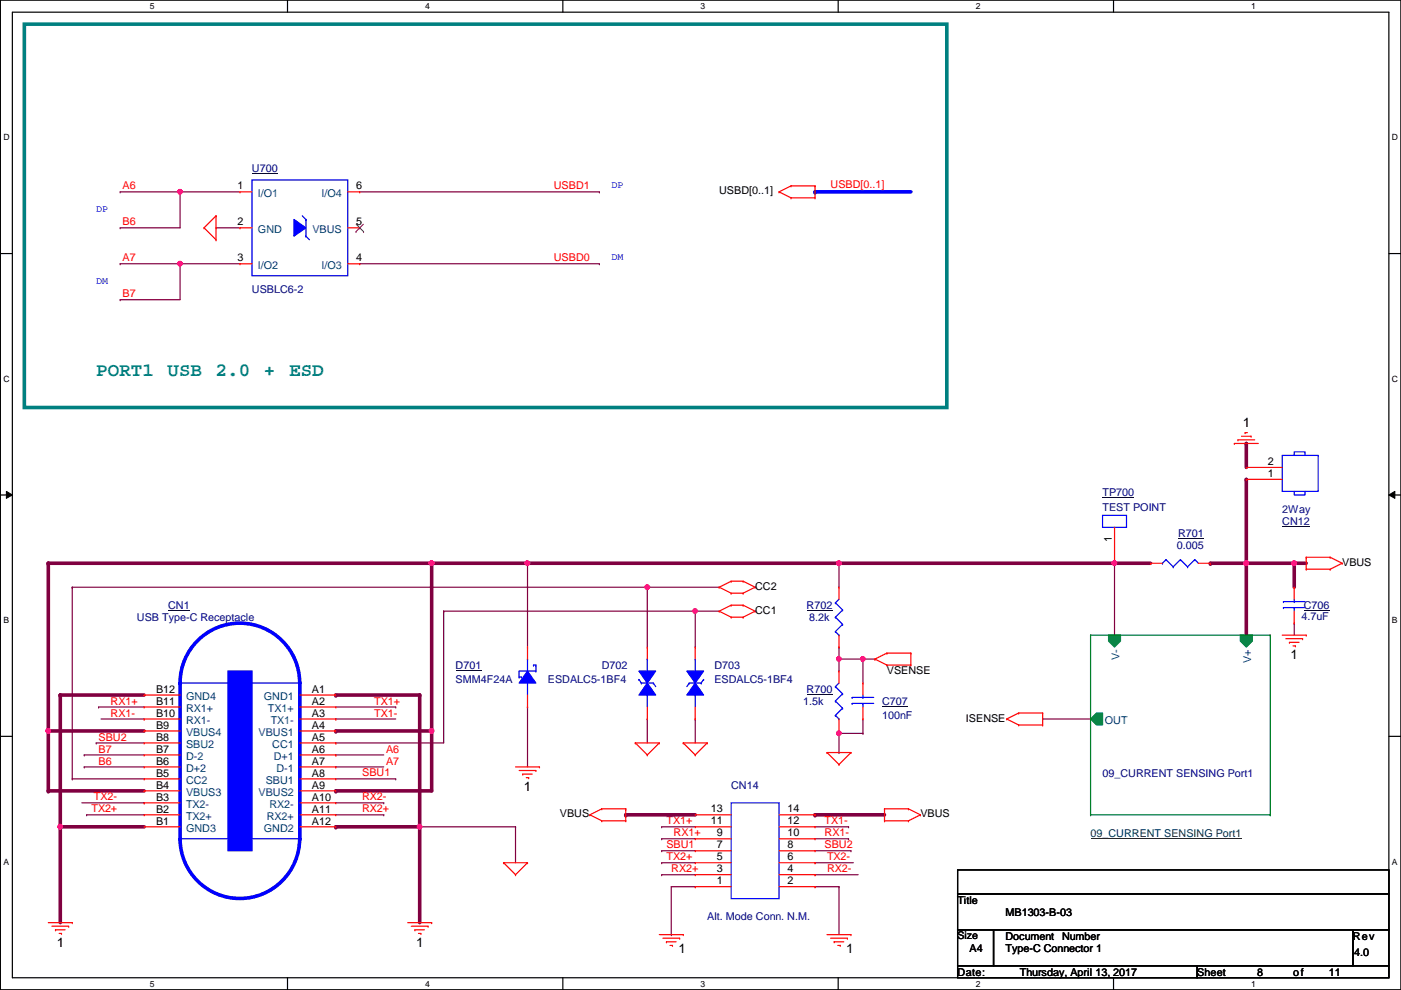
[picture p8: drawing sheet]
<svg xmlns="http://www.w3.org/2000/svg" width="297mm" height="210mm" viewBox="0 0 297 210" stroke-linecap="round" stroke-linejoin="round" font-family="sans-serif">
<path d="M.1 0h296.9v209.8h-296.9zM2.6 2.6h291.9v204.7h-291.9z" fill="none" stroke="#000" stroke-width=".25"/>
<g fill="#fff">
<path d="M31.8 .3h1v2h-1z"/>
<path d="M31.8 207.6h1v1.9h-1z"/>
</g>
<path d="M61 0v2.6M61 207.3v2.5" fill="none" stroke="#000" stroke-width=".25"/>
<g fill="#fff">
<path d="M90.1 .3h1v2h-1z"/>
<path d="M90.1 207.6h1v1.9h-1z"/>
</g>
<path d="M119.3 0v2.6M119.3 207.3v2.5" fill="none" stroke="#000" stroke-width=".25"/>
<g fill="#fff">
<path d="M148.5 .3h1v2h-1z"/>
<path d="M148.5 207.6h1v1.9h-1z"/>
</g>
<path d="M177.7 0v2.6M177.7 207.3v2.5" fill="none" stroke="#000" stroke-width=".25"/>
<g fill="#fff">
<path d="M206.9 .3h1v2h-1z"/>
<path d="M206.9 207.6h1v1.9h-1z"/>
</g>
<path d="M236.1 0v2.6M236.1 207.3v2.5" fill="none" stroke="#000" stroke-width=".25"/>
<g fill="#fff">
<path d="M265.3 .3h.9v2h-.9z"/>
<path d="M265.3 207.6h.9v1.9h-.9z"/>
<path d="M.7 28.2h1.3v1.9h-1.3z"/>
<path d="M295.1 28.2h1.3v1.9h-1.3z"/>
<path d="M.7 79.3h1.3v2h-1.3z"/>
<path d="M295.1 79.3h1.3v2h-1.3z"/>
</g>
<path d="M.1 53.8h2.5M294.5 53.8h2.5" fill="none" stroke="#000" stroke-width=".25"/>
<g fill="#fff">
<path d="M.7 130.5h1.2v2h-1.2z"/>
<path d="M295.1 130.5h1.2v2h-1.2z"/>
</g>
<path d="M.1 104.9h2.5M294.5 104.9h2.5" fill="none" stroke="#000" stroke-width=".25"/>
<path d="M1.4 104.2l1.2 .7-1.2 .8zM294.5 104.9l1.2-.7v1.5z" fill="#000"/>
<path d="M1.4 104.2l1.2 .7-1.2 .8zM294.5 104.9l1.2-.7v1.5z" fill="none" stroke="#000" stroke-width=".21"/>
<g fill="#fff">
<path d="M.7 181.7h1.2v2h-1.2z"/>
<path d="M295.1 181.7h1.2v2h-1.2z"/>
</g>
<path d="M.1 156.1h2.5M294.5 156.1h2.5" fill="none" stroke="#000" stroke-width=".25"/>
<path d="M5.2 5.1h195.5v81.3h-195.5z" fill="none" stroke="#008080" stroke-width=".76"/>
<path d="M147.4 129.6h.1M147.4 129.6h5.1" fill="none" stroke="#800040" stroke-width=".25"/>
<circle cx="147.4" cy="129.6" r=".49" fill="#f0f"/>
<circle cx="147.4" cy="129.6" r=".49" fill="none" stroke="#f0f" stroke-width=".25"/>
<path d="M94.1 129.6h.1M94.1 129.6h53.3M137.2 124.5h.1M137.2 124.5v12.7M137.2 124.5h15.3M147.4 129.6h.1M147.4 129.6v7.6" fill="none" stroke="#800040" stroke-width=".25"/>
<circle cx="137.2" cy="124.5" r=".49" fill="#f0f"/>
<circle cx="137.2" cy="124.5" r=".49" fill="none" stroke="#f0f" stroke-width=".25"/>
<path d="M111.8 119.4h.1M111.8 119.4v17.8M15.3 124.5h.1M15.3 124.5h121.9M147.4 152.4h.1M147.4 152.4v5.1" fill="none" stroke="#800040" stroke-width=".25"/>
<path d="M71.2 167.7h20.3" fill="none" stroke="#800040" stroke-width=".76"/>
<circle cx="71.2" cy="167.7" r=".38" fill="#800040"/>
<path d="M91.5 155v12.7" fill="none" stroke="#800040" stroke-width=".76"/>
<circle cx="91.5" cy="155" r=".38" fill="#800040"/>
<circle cx="91.5" cy="155" r=".49" fill="#f0f"/>
<circle cx="91.5" cy="155" r=".49" fill="none" stroke="#f0f" stroke-width=".25"/>
<path d="M71.2 155h20.3" fill="none" stroke="#800040" stroke-width=".76"/>
<circle cx="71.2" cy="155" r=".38" fill="#800040"/>
<path d="M10.2 167.7h20.4" fill="none" stroke="#800040" stroke-width=".76"/>
<circle cx="10.2" cy="167.7" r=".38" fill="#800040"/>
<path d="M10.2 155v12.7" fill="none" stroke="#800040" stroke-width=".76"/>
<circle cx="10.2" cy="155" r=".38" fill="#800040"/>
<circle cx="10.2" cy="155" r=".49" fill="#f0f"/>
<circle cx="10.2" cy="155" r=".49" fill="none" stroke="#f0f" stroke-width=".25"/>
<path d="M10.2 155h20.4" fill="none" stroke="#800040" stroke-width=".76"/>
<circle cx="10.2" cy="155" r=".38" fill="#800040"/>
<path d="M91.5 119.4h20.3" fill="none" stroke="#800040" stroke-width=".76"/>
<circle cx="91.5" cy="119.4" r=".38" fill="#800040"/>
<path d="M91.5 119.4v35.6" fill="none" stroke="#800040" stroke-width=".76"/>
<circle cx="91.5" cy="119.4" r=".38" fill="#800040"/>
<path d="M15.3 124.5h.1M15.3 124.5v40.6M94.1 129.6h.1M94.1 129.6v27.9" fill="none" stroke="#800040" stroke-width=".25"/>
<path d="M71.2 147.4h17.8" fill="none" stroke="#800040" stroke-width=".76"/>
<circle cx="71.2" cy="147.4" r=".38" fill="#800040"/>
<path d="M89 147.4v27.9" fill="none" stroke="#800040" stroke-width=".76"/>
<circle cx="89" cy="147.4" r=".38" fill="#800040"/>
<circle cx="89" cy="175.3" r=".49" fill="#f0f"/>
<circle cx="89" cy="175.3" r=".49" fill="none" stroke="#f0f" stroke-width=".25"/>
<path d="M71.2 175.3h17.8" fill="none" stroke="#800040" stroke-width=".76"/>
<circle cx="71.2" cy="175.3" r=".38" fill="#800040"/>
<path d="M12.8 147.4h17.8" fill="none" stroke="#800040" stroke-width=".76"/>
<circle cx="12.8" cy="147.4" r=".38" fill="#800040"/>
<path d="M12.8 147.4v27.9" fill="none" stroke="#800040" stroke-width=".76"/>
<circle cx="12.8" cy="147.4" r=".38" fill="#800040"/>
<circle cx="12.8" cy="175.3" r=".49" fill="#f0f"/>
<circle cx="12.8" cy="175.3" r=".49" fill="none" stroke="#f0f" stroke-width=".25"/>
<path d="M12.8 175.3h17.8" fill="none" stroke="#800040" stroke-width=".76"/>
<circle cx="12.8" cy="175.3" r=".38" fill="#800040"/>
<path d="M89 175.3v20.3" fill="none" stroke="#800040" stroke-width=".76"/>
<circle cx="89" cy="175.3" r=".38" fill="#800040"/>
<path d="M12.8 175.3v20.3" fill="none" stroke="#800040" stroke-width=".76"/>
<circle cx="12.8" cy="175.3" r=".38" fill="#800040"/>
<path d="M10.2 119.4h81.3" fill="none" stroke="#800040" stroke-width=".76"/>
<circle cx="10.2" cy="119.4" r=".38" fill="#800040"/>
<circle cx="91.5" cy="119.4" r=".49" fill="#f0f"/>
<circle cx="91.5" cy="119.4" r=".49" fill="none" stroke="#f0f" stroke-width=".25"/>
<path d="M10.2 119.4v35.6" fill="none" stroke="#800040" stroke-width=".76"/>
<circle cx="10.2" cy="119.4" r=".38" fill="#800040"/>
<path d="M256.6 119.4h7.6" fill="none" stroke="#800040" stroke-width=".76"/>
<circle cx="256.6" cy="119.4" r=".38" fill="#800040"/>
<path d="M177.9 119.4h58.4" fill="none" stroke="#800040" stroke-width=".76"/>
<circle cx="177.9" cy="119.4" r=".38" fill="#800040"/>
<circle cx="236.3" cy="119.4" r=".49" fill="#f0f"/>
<circle cx="236.3" cy="119.4" r=".49" fill="none" stroke="#f0f" stroke-width=".25"/>
<path d="M177.9 137.2h.1M177.9 137.2v2.5M177.9 155.5h.1M177.9 155v.5" fill="none" stroke="#800040" stroke-width=".25"/>
<circle cx="177.9" cy="155.5" r=".49" fill="#f0f"/>
<circle cx="177.9" cy="155.5" r=".49" fill="none" stroke="#f0f" stroke-width=".25"/>
<path d="M177.9 139.7h5.1M183 139.7h.1" fill="none" stroke="#800040" stroke-width=".25"/>
<circle cx="177.9" cy="139.7" r=".49" fill="#f0f"/>
<circle cx="177.9" cy="139.7" r=".49" fill="none" stroke="#f0f" stroke-width=".25"/>
<circle cx="182.9" cy="139.7" r=".49" fill="#f0f"/>
<circle cx="182.9" cy="139.7" r=".49" fill="none" stroke="#f0f" stroke-width=".25"/>
<path d="M177.9 139.7h.1M177.9 139.7v2.6" fill="none" stroke="#800040" stroke-width=".25"/>
<path d="M111.8 119.4h66.1" fill="none" stroke="#800040" stroke-width=".76"/>
<circle cx="111.8" cy="119.4" r=".38" fill="#800040"/>
<circle cx="177.9" cy="119.4" r=".49" fill="#f0f"/>
<circle cx="177.9" cy="119.4" r=".49" fill="none" stroke="#f0f" stroke-width=".25"/>
<circle cx="111.8" cy="119.4" r=".49" fill="#f0f"/>
<circle cx="111.8" cy="119.4" r=".49" fill="none" stroke="#f0f" stroke-width=".25"/>
<path d="M177.9 119.4h.1M177.9 119.4v5.1M236.3 119.4h.1M236.3 119.4v15.3M111.8 149.9h.1M111.8 149.9v12.7M221.1 152.4h.1M221.1 152.4h10.1" fill="none" stroke="#800040" stroke-width=".25"/>
<path d="M236.3 119.4h7.6" fill="none" stroke="#800040" stroke-width=".76"/>
<circle cx="236.3" cy="119.4" r=".38" fill="#800040"/>
<path d="M264.2 119.4v15.3" fill="none" stroke="#800040" stroke-width=".76"/>
<circle cx="264.2" cy="119.4" r=".38" fill="#800040"/>
<path d="M264.2 119.4h10.2" fill="none" stroke="#800040" stroke-width=".76"/>
<circle cx="264.2" cy="119.4" r=".38" fill="#800040"/>
<circle cx="274.4" cy="119.4" r=".49" fill="#f0f"/>
<circle cx="274.4" cy="119.4" r=".49" fill="none" stroke="#f0f" stroke-width=".25"/>
<path d="M71.2 157.5h.1M71.2 157.5h22.9M15.3 165.1h.1M15.3 165.1h15.3M89 175.3h.1M89 175.3h20.3M109.3 175.3h.1M109.3 175.3v7.6" fill="none" stroke="#800040" stroke-width=".25"/>
<path d="M264.2 94v5.1" fill="none" stroke="#800040" stroke-width=".76"/>
<circle cx="264.2" cy="94" r=".38" fill="#800040"/>
<path d="M264.2 101.6v17.8" fill="none" stroke="#800040" stroke-width=".76"/>
<circle cx="264.2" cy="101.6" r=".38" fill="#800040"/>
<circle cx="264.2" cy="119.4" r=".49" fill="#f0f"/>
<circle cx="264.2" cy="119.4" r=".49" fill="none" stroke="#f0f" stroke-width=".25"/>
<path d="M274.4 132.1h.1M274.4 132.1v2.6" fill="none" stroke="#800040" stroke-width=".25"/>
<path d="M274.4 119.4v5.1" fill="none" stroke="#800040" stroke-width=".76"/>
<circle cx="274.4" cy="119.4" r=".38" fill="#800040"/>
<path d="M274.4 119.4h2.5" fill="none" stroke="#800040" stroke-width=".76"/>
<circle cx="274.4" cy="119.4" r=".38" fill="#800040"/>
<path d="M25.5 48.3h.1M38.2 55.9h.1M38.2 40.7h.1M38.2 40.7v7.6h-12.7M38.2 55.9v7.6h-12.7M38.2 55.9h12.7M25.5 63.5h.1" fill="none" stroke="#800040" stroke-width=".25"/>
<circle cx="38.2" cy="55.9" r=".49" fill="#f0f"/>
<circle cx="38.2" cy="55.9" r=".49" fill="none" stroke="#f0f" stroke-width=".25"/>
<path d="M38.2 40.7h.1M38.2 40.7h12.7" fill="none" stroke="#800040" stroke-width=".25"/>
<circle cx="38.2" cy="40.7" r=".49" fill="#f0f"/>
<circle cx="38.2" cy="40.7" r=".49" fill="none" stroke="#f0f" stroke-width=".25"/>
<path d="M76.3 55.9h50.8M76.3 40.7h50.8M127.1 55.9h.1M127.1 40.7h.1" fill="none" stroke="#800040" stroke-width=".25"/>
<path d="M172.8 40.7h20.3" fill="none" stroke="#00f" stroke-width=".76"/>
<circle cx="172.8" cy="40.7" r=".38" fill="#00f"/>
<g fill="none" stroke="#800040" stroke-width=".25">
<path d="M25.5 55.9h.1M25.5 40.7h.1M25.5 55.9h12.7M25.5 40.7h12.7M45.8 48.3h.1M45.8 48.3h5.1M17.9 162.6h.1M17.9 160.1h.1M17.9 162.6h12.7M17.9 160.1h12.7M71.2 162.6h.1M71.2 160.1h.1"/>
<path d="M71.2 162.6h10.2M71.2 160.1h10.2M140.3 175.3h.1M140.3 177.8h.1M140.3 175.3h7.1M140.3 177.8h7.1M140.3 180.4h.1M140.3 182.9h.1M140.3 185.5h.1M140.3 180.4h7.1M140.3 182.9h7.1M140.3 185.5h7.1"/>
<path d="M142.3 198.2h.1M147.4 188h.1M147.4 188h-5.1v10.2M172.8 185.5h.1M172.8 182.9h.1M172.8 188h.1M172.8 188h5.1M172.8 182.9h8.1M172.8 185.5h9.1M177.9 188h.1M177.9 188v10.2"/>
</g>
<path d="M172.8 172.8h14.7" fill="none" stroke="#800040" stroke-width=".76"/>
<circle cx="172.8" cy="172.8" r=".38" fill="#800040"/>
<path d="M132.7 172.8h14.7" fill="none" stroke="#800040" stroke-width=".76"/>
<circle cx="132.7" cy="172.8" r=".38" fill="#800040"/>
<g fill="none" stroke="#800040" stroke-width=".25">
<path d="M183 139.7h.1M183 139.7v5.1M183 139.7h2.5M185.5 139.7h.1M20.4 157.5h.1M20.4 157.5h10.2M20.9 149.9h.1M20.9 149.9h9.7M21.4 152.4h9.2M30.6 152.4h.1M71.2 152.4h.1M71.2 149.9h12.7"/>
<path d="M71.2 152.4h12.7M83.9 149.9h.1M137.2 152.4h.1M137.2 152.4v5.1M177.9 155.5h.1M177.9 159.6h.1M177.9 155.5h5.1M177.9 155.5v4.1M183 155.5h.1M183 152.4v3.1M17.4 170.2h13.2M18.4 172.8h.1"/>
<path d="M18.4 172.8h12.2M30.6 170.2h.1M71.2 172.8h10.2M71.2 170.2h10.2M71.2 165.1h12.7M81.4 170.2h.1M81.4 172.8h.1M83.9 165.1h.1M172.8 177.8h7.1M172.8 175.3h7.1M179.9 177.8h.1M179.9 175.3h.1"/>
<path d="M172.8 180.4h7.6M180.4 180.4h.1"/>
</g>
<g fill="none" stroke="#f00" stroke-width=".25">
<path d="M167.7 39.4h.1M167.7 39.4l-2.5 1.3M167.7 39.4h5.1M172.8 39.4h.1M172.8 39.4v2.6M43.3 48.3h.1M43.3 48.3l2.5 2.5M45.8 45.8h.1M45.8 50.8h.1M45.8 45.8v5M45.8 45.8l-2.5 2.5M165.2 40.7h.1"/>
<path d="M165.2 40.7l2.5 1.3M167.7 42h.1M167.7 42h5.1M172.8 42h.1M261.7 94h.1M261.7 94h5.1M262.5 93.3h.1M262.5 93.3h3.5M263.2 92.5h2.1M264 91.7h.1M264 91.7h.5M265.3 92.5h.1"/>
<path d="M276.9 118.2h.1M276.9 118.2h5.1M276.9 118.2v2.5M282 118.2h.1M282 118.2l2.6 1.2M284.6 119.4h.1M284.6 119.4l-2.6 1.3M152.5 124.5h.1M152.5 129.6h.1M152.5 124.5l2.5 1.3M152.5 129.6l2.5 1.3M155 123.2h.1"/>
<path d="M155 125.8h.1M155 128.3h.1M155 130.9h.1M155 123.2h2.6M155 123.2l-2.5 1.3M155 125.8h2.6M155 128.3h2.6M155 128.3l-2.5 1.3M155 130.9h2.6M157.6 123.2h.1M157.6 125.8h.1M157.6 128.3h.1"/>
<path d="M157.6 130.9h.1M157.6 123.2l2.5 1.3M157.6 128.3l2.5 1.3M160.1 124.5h.1M160.1 129.6h.1M160.1 124.5l-2.5 1.3M160.1 129.6l-2.5 1.3M185.5 139.7h.1M185.5 139.7l2.5 1.3M188 138.5h.1M188 138.5h5.1M188 138.5l-2.5 1.2"/>
<path d="M193.1 138.5h.1M193.1 138.5v2.5M271.9 134.7h5M272.6 135.4h3.6M273.4 136.2h.1M273.4 136.2h2M274.1 136.9h.6M274.7 136.9h.1M276.2 135.4h.1M276.9 120.7h.1M276.9 134.7h.1M276.9 120.7h5.1"/>
<path d="M282 120.7h.1M134.7 157.5h.1M134.7 157.5h5.1M134.7 157.5l2.5 2.6M139.8 157.5h.1M139.8 157.5l-2.6 2.6M144.9 157.5h.1M144.9 157.5h5M144.9 157.5l2.5 2.6M149.9 157.5h.1M149.9 157.5l-2.5 2.6M175.3 159.6h.1"/>
<path d="M175.3 159.6h5.1M175.3 159.6l2.6 2.5M180.4 159.6h.1M180.4 159.6l-2.5 2.5M188 141h.1M188 141h5.1M193.1 141h.1M213.4 152.4h.1M213.4 152.4l2.6 1.3M216 153.7h.1M216 151.2h.1M216 153.7h5.1"/>
<path d="M216 151.2l-2.6 1.2M216 151.2h5.1M221.1 151.2h.1M221.1 153.7h.1M221.1 151.2v2.5M109.3 162.6h5.1M110.1 163.4h3.5M110.8 164.1h.1M110.8 164.1h2.1M111.6 164.9h.5M112.1 164.9h.1M113.6 163.4h.1"/>
<path d="M114.4 162.6h.1M125 172.8h.1M125 172.8l2.6 1.2M127.6 171.5h.1M127.6 174h.1M127.6 174h5.1M127.6 171.5h5.1M127.6 171.5l-2.6 1.3M132.7 174h.1M132.7 171.5h.1M132.7 171.5v2.5M137.2 160.1h.1"/>
<path d="M147.4 160.1h.1M177.9 162.1h.1M187.5 171.5h.1M187.5 174h.1M187.5 174h5.1M187.5 171.5h5.1M187.5 171.5v2.5M192.6 174h.1M192.6 171.5h.1M192.6 171.5l2.6 1.3M195.2 172.8h.1M195.2 172.8l-2.6 1.2"/>
<path d="M10.2 195.6h5.1M11 196.4h3.6M11.8 197.1h.1M11.8 197.1h2M12.5 197.9h.5M13 197.9h.1M14.6 196.4h.1M15.3 195.6h.1M86.4 195.6h5.1M87.2 196.4h3.6M88 197.1h.1M88 197.1h2"/>
<path d="M88.7 197.9h.5M89.2 197.9h.1M90.8 196.4h.1M91.5 195.6h.1M106.8 182.9h.1M106.8 182.9h5M106.8 182.9l2.5 2.6M109.3 185.5h.1M111.8 182.9h.1M111.8 182.9l-2.5 2.6M139.8 198.2h5.1M140.5 198.9h3.6"/>
<path d="M141.3 199.7h.1M141.3 199.7h2M144.1 198.9h.1M144.9 198.2h.1M175.3 198.2h5.1M176.1 198.9h3.6M176.9 199.7h.1M176.9 199.7h2M179.7 198.9h.1M180.4 198.2h.1M142.1 200.4h.5M142.6 200.4h.1"/>
<path d="M177.6 200.4h.5M178.1 200.4h.1"/>
</g>
<path d="M203 184.4h91.5v5.1h-91.5zM203 189.5h91.5v7.6h-91.5zM203 197.1h7.6v7.7h-7.6zM210.6 197.1h76.2v7.7h-76.2zM286.8 197.1h7.7v7.7h-7.7zM203 204.8h50.8v2.5h-50.8zM253.8 204.8h40.7v2.5h-40.7z" fill="none" stroke="#000" stroke-width=".25"/>
<path d="M137.2 139.7h.1M137.2 139.7v2.6M135.5 144.1h.1M135.5 144.1l.5 .7M136 144.8h.1M136 144.8h2.5M137.2 147.4h.1M137.2 147.4v2.5M138.5 144.8h.1M138.5 144.8l.5 .8" fill="none" stroke="#00f" stroke-width=".25"/>
<path d="M137.2 144.8l1.8 2.6h-3.5z" fill-rule="evenodd" fill="#00f"/>
<path d="M137.2 144.8l1.8 2.6h-3.5z" fill="none" stroke="#00f" stroke-width=".25"/>
<path d="M135.5 142.3h3.5l-1.8 2.5z" fill-rule="evenodd" fill="#00f"/>
<path d="M135.5 142.3h3.5l-1.8 2.5z" fill="none" stroke="#00f" stroke-width=".25"/>
<path d="M137.2 137.2h.1M137.2 137.2v2.5M137.2 152.4h.1M137.2 149.9v2.5" fill="none" stroke="#f00" stroke-width=".25"/>
<path d="M231.2 177.7h32" fill="none" stroke="#004040" stroke-width=".21"/>
<path d="M235 134.7h2.6v1.2l-1.3 1.3-1.3-1.3z" fill-rule="evenodd" fill="#008040"/>
<path d="M235 134.7h2.6v1.2l-1.3 1.3-1.3-1.3z" fill="none" stroke="#008040" stroke-width=".25"/>
<path d="M263 134.7h2.5v1.2l-1.3 1.3-1.2-1.3z" fill-rule="evenodd" fill="#008040"/>
<path d="M263 134.7h2.5v1.2l-1.3 1.3-1.2-1.3z" fill="none" stroke="#008040" stroke-width=".25"/>
<path d="M231.2 152.4l1.3-1.2h1.3v2.5h-1.3z" fill-rule="evenodd" fill="#008040"/>
<path d="M231.2 152.4l1.3-1.2h1.3v2.5h-1.3z" fill="none" stroke="#008040" stroke-width=".25"/>
<path d="M231.2 134.7h.1M231.2 134.7h38.1M231.2 134.7v38.1M269.3 134.7h.1M269.3 134.7v38.1M231.2 172.8h.1M231.2 172.8h38.1M269.3 172.8h.1" fill="none" stroke="#008000" stroke-width=".25"/>
<g fill="none" stroke="#00f" stroke-width=".25">
<path d="M233.8 109.3h5v2.5h-5zM177.1 127.8h.1M177.1 130.9h.1M177.1 133.9h.1M177.1 127.8l1.5 1.5M177.1 130.9l1.5 1.5M177.1 133.9l.8 .8M177.9 134.7h.1M177.9 127l-.8 .8M178.6 129.3h.1M178.6 132.4h.1M178.6 129.3l-1.5 1.6"/>
<path d="M178.6 132.4l-1.5 1.5M38.2 144.8h25.4v33h-25.4zM155 170.2h10.2v20.3h-10.2z"/>
</g>
<g fill="none" stroke="#f00" stroke-width=".25">
<path d="M236.3 119.4h.1M236.3 111.8v7.6M177.9 124.5h.1M177.9 137.2h.1M177.9 124.5v2.5M177.9 134.7v2.5M147.4 177.8h.1M147.4 175.3h.1M147.4 172.8h.1M147.4 177.8h7.6M147.4 175.3h7.6M147.4 172.8h7.6"/>
<path d="M165.2 177.8h7.6M165.2 175.3h7.6M165.2 172.8h7.6M172.8 177.8h.1M172.8 175.3h.1M172.8 172.8h.1M147.4 188h.1M147.4 185.5h.1M147.4 182.9h.1M147.4 180.4h.1M147.4 188h7.6M147.4 185.5h7.6"/>
<path d="M147.4 182.9h7.6M147.4 180.4h7.6M165.2 188h7.6M165.2 185.5h7.6M165.2 182.9h7.6M165.2 180.4h7.6M172.8 188h.1M172.8 185.5h.1M172.8 182.9h.1M172.8 180.4h.1"/>
</g>
<path d="M233.8 105.6h6.7M171 129.5h5.5" fill="none" stroke="#000080" stroke-width=".21"/>
<path d="M38.2 144.8v33a12.7 12.7 0 0 0 12.7 12.7 12.7 12.7 0 0 0 12.6-12.7" fill="none" stroke="#00f" stroke-width=".76"/>
<circle cx="38.2" cy="177.8" r=".38" fill="#00f"/>
<path d="M63.6 144.8v33" fill="none" stroke="#00f" stroke-width=".76"/>
<circle cx="63.6" cy="177.8" r=".38" fill="#00f"/>
<path d="M48.3 142.3h5.1v38.1h-5.1z" fill-rule="evenodd" fill="#00f"/>
<path d="M271.9 96.6h7.6v7.6h-7.6zM274.4 96.6v-.8h2.3v.8M274.4 104.2v.7h2.3v-.7M48.3 142.3h5.1v38.1h-5.1z" fill="none" stroke="#00f" stroke-width=".25"/>
<path d="M38.2 144.8v.1a12.7 12.7 0 0 1 12.7-12.8 12.7 12.7 0 0 1 12.6 12.8v-.1" fill="none" stroke="#00f" stroke-width=".76"/>
<path d="M271.9 111.7h5.8M35.6 129.5h4.6" fill="none" stroke="#000080" stroke-width=".21"/>
<g fill="none" stroke="#f00" stroke-width=".25">
<path d="M264.2 99.1h.1M264.2 99.1h7.7M264.2 101.6h.1M264.2 101.6h7.7M30.6 147.4h.1M30.6 149.9h.1M30.6 152.4h.1M30.6 155h.1M30.6 157.5h.1M30.6 147.4h7.6M30.6 149.9h7.6M30.6 152.4h7.6"/>
<path d="M30.6 155h7.6M30.6 157.5h7.6M63.6 147.4h7.6M63.6 149.9h7.6M63.6 152.4h7.6M63.6 155h7.6M63.6 157.5h7.6M71.2 147.4h.1M71.2 149.9h.1M71.2 152.4h.1M71.2 155h.1M71.2 157.5h.1"/>
<path d="M30.6 160.1h.1M30.6 162.6h.1M30.6 165.1h.1M30.6 167.7h.1M30.6 170.2h.1M30.6 172.8h.1M30.6 175.3h.1M30.6 160.1h7.6M30.6 162.6h7.6M30.6 165.1h7.6M30.6 167.7h7.6M30.6 170.2h7.6"/>
<path d="M30.6 172.8h7.6M30.6 175.3h7.6M63.6 160.1h7.6M63.6 162.6h7.6M63.6 165.1h7.6M63.6 167.7h7.6M63.6 170.2h7.6M63.6 172.8h7.6M63.6 175.3h7.6M71.2 160.1h.1M71.2 162.6h.1M71.2 165.1h.1"/>
<path d="M71.2 167.7h.1M71.2 170.2h.1M71.2 172.8h.1M71.2 175.3h.1"/>
</g>
<path d="M62.3 46.5l2.6 1.8-2.6 1.8z" fill-rule="evenodd" fill="#00f"/>
<g fill="none" stroke="#00f" stroke-width=".25">
<path d="M53.4 38.1h20.3v20.4h-20.3zM62.3 46.5l2.6 1.8-2.6 1.8zM64.1 45.8l.8 .7M64.9 46.5h.1M64.9 50.1h.1M64.9 46.5v3.6M64.9 50.1l.7 .7M147.4 139.7h.1M147.4 139.7v2.6M146.1 144.8h.1M146.1 144.8l-.5 .8M146.1 144.8h2.6"/>
<path d="M147.4 147.4h.1M147.4 147.4v2.5M148.7 144.8h.1M149.2 144.1h.1M149.2 144.1l-.5 .7"/>
</g>
<path d="M53.4 36.7h5.5" fill="none" stroke="#000080" stroke-width=".21"/>
<path d="M50.9 55.9h.1M50.9 48.3h.1M50.9 40.7h.1M50.9 55.9h2.5M50.9 48.3h2.5M50.9 40.7h2.5M73.7 55.9h2.6M73.7 48.3h2.6M73.7 40.7h2.6M76.3 55.9h.1M76.3 48.3h.1M76.3 40.7h.1" fill="none" stroke="#f00" stroke-width=".25"/>
<path d="M75.5 49.1h.1M75.5 47.5l1.6 1.6M77 47.5l-1.5 1.6M77.1 49.1h.1" fill="none" stroke="#804000" stroke-width=".21"/>
<path d="M147.4 144.8l1.8 2.6h-3.6z" fill-rule="evenodd" fill="#00f"/>
<path d="M147.4 144.8l1.8 2.6h-3.6z" fill="none" stroke="#00f" stroke-width=".25"/>
<path d="M145.6 142.3h3.6l-1.8 2.5z" fill-rule="evenodd" fill="#00f"/>
<g fill="none" stroke="#00f" stroke-width=".25">
<path d="M246.5 119.4h.1M247.2 118.7h.1M247.2 118.7l1.5 1.5M247.2 118.7l-.7 .7M250.3 118.7h.1M250.3 118.7l1.5 1.5M250.3 118.7l-1.6 1.5M253.3 118.7h.1M253.3 118.7l.8 .7M253.3 118.7l-1.5 1.5M111.8 139.7h.1M111.8 139.7v2.6"/>
<path d="M248.7 120.2h.1M251.8 120.2h.1M272.1 128.8h.1M272.1 127.6h.1M272.1 128.8h4.6M272.1 127.6h4.6M274.4 127.6h.1M274.4 128.8h.1M274.4 127v.6M274.4 128.8v.8M110.1 143.6h.1M111.8 144.8h.1"/>
<path d="M111.8 144.8v2.6M113.6 142.3h.1M113.6 141h.1M113.6 142.3h-3.5v1.3M113.6 141v1.3M145.6 142.3h3.6l-1.8 2.5z"/>
</g>
<path d="M243.9 119.4h.1M243.9 119.4h2.6M254.1 119.4h2.5M256.6 119.4h.1M147.4 137.2h.1M147.4 137.2v2.5M274.4 124.5h.1M274.4 132.1h.1M274.4 124.5v2.5M274.4 129.6v2.5M147.4 152.4h.1M147.4 149.9v2.5" fill="none" stroke="#f00" stroke-width=".25"/>
<path d="M249.8 114.2h5.4M276.4 129.5h5.5" fill="none" stroke="#000080" stroke-width=".21"/>
<path d="M111.8 142.3l1.8 2.5h-3.5z" fill-rule="evenodd" fill="#00f"/>
<g fill="none" stroke="#00f" stroke-width=".25">
<path d="M110.1 143.6h.5M110.6 143.6h.1M111.8 142.3l1.8 2.5h-3.5zM113.1 141h.1M113.1 141h.5M177.1 145.6h.1M177.1 148.6h.1M177.1 151.7h.1M177.1 145.6l1.5 1.5M177.1 148.6l1.5 1.6M177.1 151.7l.8 .7M177.9 152.4h.1"/>
<path d="M177.9 144.8l-.8 .8M178.6 147.1h.1M178.6 150.2h.1M178.6 147.1l-1.5 1.5M178.6 150.2l-1.5 1.5M180.7 149.1h.1M180.7 147.9h.1M180.7 149.1h4.5M180.7 147.9h4.5M183 147.9h.1M183 149.1h.1M183 147.4v.5"/>
<path d="M183 149.1v.8"/>
</g>
<path d="M96.6 142.2h5.5M171 147.2h5.5M187 149.8h5.5" fill="none" stroke="#000080" stroke-width=".21"/>
<path d="M111.8 137.2h.1M111.8 137.2v2.5M111.8 149.9h.1M111.8 147.4v2.5M177.9 142.3h.1M177.9 155h.1M177.9 142.3v2.5M177.9 152.4v2.6M183 144.8h.1M183 152.4h.1M183 144.8v2.6M183 149.9v2.5" fill="none" stroke="#f00" stroke-width=".25"/>
<circle cx="147.4" cy="129.6" r=".49" fill="#f0f"/>
<circle cx="147.4" cy="129.6" r=".49" fill="none" stroke="#f0f" stroke-width=".25"/>
<circle cx="137.2" cy="124.5" r=".49" fill="#f0f"/>
<circle cx="137.2" cy="124.5" r=".49" fill="none" stroke="#f0f" stroke-width=".25"/>
<circle cx="91.5" cy="155" r=".49" fill="#f0f"/>
<circle cx="91.5" cy="155" r=".49" fill="none" stroke="#f0f" stroke-width=".25"/>
<circle cx="10.2" cy="155" r=".49" fill="#f0f"/>
<circle cx="10.2" cy="155" r=".49" fill="none" stroke="#f0f" stroke-width=".25"/>
<circle cx="89" cy="175.3" r=".49" fill="#f0f"/>
<circle cx="89" cy="175.3" r=".49" fill="none" stroke="#f0f" stroke-width=".25"/>
<circle cx="12.8" cy="175.3" r=".49" fill="#f0f"/>
<circle cx="12.8" cy="175.3" r=".49" fill="none" stroke="#f0f" stroke-width=".25"/>
<circle cx="91.5" cy="119.4" r=".49" fill="#f0f"/>
<circle cx="91.5" cy="119.4" r=".49" fill="none" stroke="#f0f" stroke-width=".25"/>
<circle cx="236.3" cy="119.4" r=".49" fill="#f0f"/>
<circle cx="236.3" cy="119.4" r=".49" fill="none" stroke="#f0f" stroke-width=".25"/>
<circle cx="177.9" cy="155.5" r=".49" fill="#f0f"/>
<circle cx="177.9" cy="155.5" r=".49" fill="none" stroke="#f0f" stroke-width=".25"/>
<circle cx="177.9" cy="139.7" r=".49" fill="#f0f"/>
<circle cx="177.9" cy="139.7" r=".49" fill="none" stroke="#f0f" stroke-width=".25"/>
<circle cx="182.9" cy="139.7" r=".49" fill="#f0f"/>
<circle cx="182.9" cy="139.7" r=".49" fill="none" stroke="#f0f" stroke-width=".25"/>
<circle cx="177.9" cy="119.4" r=".49" fill="#f0f"/>
<circle cx="177.9" cy="119.4" r=".49" fill="none" stroke="#f0f" stroke-width=".25"/>
<circle cx="111.8" cy="119.4" r=".49" fill="#f0f"/>
<circle cx="111.8" cy="119.4" r=".49" fill="none" stroke="#f0f" stroke-width=".25"/>
<circle cx="274.4" cy="119.4" r=".49" fill="#f0f"/>
<circle cx="274.4" cy="119.4" r=".49" fill="none" stroke="#f0f" stroke-width=".25"/>
<circle cx="264.2" cy="119.4" r=".49" fill="#f0f"/>
<circle cx="264.2" cy="119.4" r=".49" fill="none" stroke="#f0f" stroke-width=".25"/>
<circle cx="38.2" cy="55.9" r=".49" fill="#f0f"/>
<circle cx="38.2" cy="55.9" r=".49" fill="none" stroke="#f0f" stroke-width=".25"/>
<circle cx="38.2" cy="40.7" r=".49" fill="#f0f"/>
<circle cx="38.2" cy="40.7" r=".49" fill="none" stroke="#f0f" stroke-width=".25"/>
<g font-size="4.1" fill="#008080">
<text x="20.4" y="79.7">PORT1</text>
<text x="35.5" y="79.7">USB</text>
<text x="45.7" y="79.7">2.0</text>
<text x="56" y="79.7">+</text>
<text x="61.3" y="79.7">ESD</text>
</g>
<g font-size="2.8">
<text x="263.5" y="90.5">1</text>
<text x="273.6" y="139.7">1</text>
<text x="111.1" y="167.7">1</text>
<text x="12" y="200.7">1</text>
<text x="88.2" y="200.7">1</text>
<text x="143.8" y="202">1</text>
<text x="179.4" y="202">1</text>
</g>
<g font-size="2.3" fill="#f00">
<text x="26" y="40.2">A6</text>
<text x="117.4" y="40.2">USBD1</text>
<text x="176.1" y="39.9">USBD[0..1]</text>
<text x="26" y="47.8">B6</text>
<text x="26" y="55.4">A7</text>
<text x="117.4" y="55.4">USBD0</text>
<text x="26" y="63">B7</text>
<text x="23.4" y="149.4">RX1+</text>
<text x="79.3" y="149.4">TX1+</text>
<text x="23.4" y="151.9">RX1-</text>
<text x="79.3" y="151.9">TX1-</text>
<text x="20.9" y="159.6">B7</text>
<text x="20.9" y="157">SBU2</text>
<text x="81.9" y="159.6">A6</text>
<text x="20.9" y="162.1">B6</text>
<text x="76.8" y="164.6">SBU1</text>
<text x="81.9" y="162.1">A7</text>
<text x="19.4" y="172.3">TX2+</text>
<text x="19.9" y="169.7">TX2-</text>
<text x="76.8" y="169.7">RX2-</text>
<text x="76.8" y="172.3">RX2+</text>
<text x="141.3" y="174.8">TX1+</text>
<text x="141.3" y="179.9">SBU1</text>
<text x="142.8" y="177.3">RX1+</text>
<text x="174.8" y="177.3">RX1-</text>
<text x="174.8" y="174.8">TX1-</text>
<text x="174.8" y="179.9">SBU2</text>
<text x="141.3" y="182.4">TX2+</text>
<text x="142.3" y="185">RX2+</text>
<text x="175.3" y="185">RX2-</text>
<text x="175.3" y="182.4">TX2-</text>
</g>
<g font-size="2.3">
<text x="50.4" y="40.1">1</text>
<text x="75.5" y="40.1">6</text>
<text x="152.5" y="41.2">USBD[0..1]</text>
<text x="50.4" y="47.8">2</text>
<text x="75.5" y="47.8">5</text>
<text x="50.4" y="55.4">3</text>
<text x="75.5" y="55.4">4</text>
<text x="268.8" y="101.1">1</text>
<text x="268.8" y="98.6">2</text>
<text x="235.8" y="114.9" transform="rotate(-90 235.8 114.9)">1</text>
<text x="284.6" y="120">VBUS</text>
<text x="160.1" y="125.1">CC2</text>
<text x="160.1" y="130.1">CC1</text>
<text x="188" y="142.8">VSENSE</text>
<text x="33.1" y="146.9">B12</text>
<text x="33.1" y="149.4">B11</text>
<text x="66.1" y="146.9">A1</text>
<text x="66.1" y="149.4">A2</text>
<text x="33.1" y="152">B10</text>
<text x="33.1" y="154.5">B9</text>
<text x="66.1" y="152">A3</text>
<text x="66.1" y="154.5">A4</text>
<text x="204.8" y="153">ISENSE</text>
<text x="33.1" y="157.1">B8</text>
<text x="33.1" y="159.6">B7</text>
<text x="66.1" y="157.1">A5</text>
<text x="66.1" y="159.6">A6</text>
<text x="33.1" y="162.1">B6</text>
<text x="33.1" y="164.7">B5</text>
<text x="33.1" y="167.2">B4</text>
<text x="66.1" y="162.1">A7</text>
<text x="66.1" y="164.7">A8</text>
<text x="66.1" y="167.2">A9</text>
<text x="33.1" y="169.8">B3</text>
<text x="33.1" y="172.3">B2</text>
<text x="66.1" y="169.8">A10</text>
<text x="66.1" y="172.3">A11</text>
<text x="118.7" y="173.3">VBUS</text>
<text x="150.7" y="172.2">13</text>
<text x="167" y="172.2">14</text>
<text x="195.2" y="173.3">VBUS</text>
<text x="33.1" y="174.8">B1</text>
<text x="66.1" y="174.8">A12</text>
<text x="150.7" y="174.8">11</text>
<text x="152" y="179.8">7</text>
<text x="152" y="177.3">9</text>
<text x="167" y="179.8">8</text>
<text x="167" y="177.3">10</text>
<text x="167" y="174.8">12</text>
<text x="152" y="184.9">3</text>
<text x="152" y="182.4">5</text>
<text x="167" y="184.9">4</text>
<text x="167" y="182.4">6</text>
<text x="152" y="187.5">1</text>
<text x="167" y="187.5">2</text>
<text x="203" y="191.6">Title</text>
<text x="213.2" y="194.1">MB1303-B-03</text>
<text x="205.6" y="201.8">A4</text>
<text x="213.2" y="201.8">Type-C Connector 1</text>
<text x="213.2" y="199.2">Document</text>
<text x="225.2" y="199.2">Number</text>
<text x="286.8" y="199.2">Rev</text>
<text x="287.1" y="202.8">4.0</text>
<text x="203" y="206.8">Date:</text>
<text x="216.2" y="206.8">Thursday, April 13, 2017</text>
<text x="253.8" y="206.8">Sheet</text>
<text x="266.5" y="206.8">8</text>
<text x="274.1" y="206.8">of</text>
<text x="281.8" y="206.8">11</text>
</g>
<g font-size="2.3" fill="#000080">
<text x="53.4" y="36.4">U700</text>
<text x="53.4" y="62.1">USBLC6-2</text>
<text x="233.8" y="105.2">TP700</text>
<text x="233.8" y="108.3">TEST POINT</text>
<text x="249.8" y="113.9">R701</text>
<text x="271.9" y="111.3">CN12</text>
<text x="271.9" y="108.8">2Way</text>
<text x="249.5" y="116.4">0.005</text>
<text x="29" y="131.7">USB Type-C Receptacle</text>
<text x="35.6" y="129.1">CN1</text>
<text x="171" y="129.1">R702</text>
<text x="171.5" y="131.7">8.2k</text>
<text x="275.9" y="131.4">4.7uF</text>
<text x="276.4" y="129.1">C706</text>
<text x="96.6" y="141.8">D701</text>
<text x="127.6" y="141.8">D702</text>
<text x="151.5" y="141.8">D703</text>
<text x="96.6" y="144.9">SMM4F24A</text>
<text x="116.2" y="144.9">ESDALC5-1BF4</text>
<text x="151.5" y="144.9">ESDALC5-1BF4</text>
<text x="170.3" y="149.4">1.5k</text>
<text x="171" y="146.9">R700</text>
<text x="187" y="149.4">C707</text>
<text x="187" y="152.5">100nF</text>
<text x="155" y="167.2">CN14</text>
<text x="233.8" y="164.7">09_CURRENT SENSING Port1</text>
<text x="149.9" y="195.2">Alt. Mode Conn. N.M.</text>
</g>
<g font-size="2.3" fill="#004080">
<text x="54.7" y="41.7">I/O1</text>
<text x="68.2" y="41.7">I/O4</text>
<text x="54.7" y="49.4">GND</text>
<text x="66.2" y="49.4">VBUS</text>
<text x="54.7" y="57">I/O2</text>
<text x="68.2" y="57">I/O3</text>
<text x="237.4" y="140" transform="rotate(-90 237.4 140)">V-</text>
<text x="265.3" y="140.6" transform="rotate(-90 265.3 140.6)">V+</text>
<text x="39.5" y="148.4">GND4</text>
<text x="56" y="148.4">GND1</text>
<text x="39.5" y="151">RX1+</text>
<text x="39.5" y="153.5">RX1-</text>
<text x="56.8" y="151">TX1+</text>
<text x="57.4" y="153.5">TX1-</text>
<text x="234.3" y="153.5">OUT</text>
<text x="39.5" y="156">VBUS4</text>
<text x="39.5" y="158.6">SBU2</text>
<text x="39.5" y="161.1">D-2</text>
<text x="54.8" y="156">VBUS1</text>
<text x="57.7" y="158.6">CC1</text>
<text x="58" y="161.1">D+1</text>
<text x="39.5" y="163.7">D+2</text>
<text x="39.5" y="166.2">CC2</text>
<text x="56.3" y="166.2">SBU1</text>
<text x="58.6" y="163.7">D-1</text>
<text x="39.5" y="168.7">VBUS3</text>
<text x="39.5" y="171.3">TX2-</text>
<text x="39.5" y="173.8">TX2+</text>
<text x="54.8" y="168.7">VBUS2</text>
<text x="56.6" y="173.8">RX2+</text>
<text x="57.1" y="171.3">RX2-</text>
<text x="39.5" y="176.4">GND3</text>
<text x="56" y="176.4">GND2</text>
</g>
<text font-size="2.3" fill="#004040" x="231.2" y="177.4">09_CURRENT SENSING Port1</text>
<text font-size="2.2" x="203" y="199.2">Size</text>
<g font-size="2.1" fill="#00f">
<text x="129.6" y="39.8">DP</text>
<text x="20.4" y="44.9">DP</text>
<text x="129.6" y="55">DM</text>
<text x="20.4" y="60.1">DM</text>
</g>
<g font-size="1.8">
<text x="31.8" y="1.9">5</text>
<text x="90.1" y="1.9">4</text>
<text x="148.5" y="1.9">3</text>
<text x="206.9" y="1.9">2</text>
<text x="265.3" y="1.9">1</text>
<text x=".7" y="29.8">D</text>
<text x="295.1" y="29.8">D</text>
<text x=".7" y="80.9">C</text>
<text x="295.1" y="80.9">C</text>
<text x=".7" y="132.1">B</text>
<text x="295.1" y="132.1">B</text>
<text x=".7" y="183.3">A</text>
<text x="295.1" y="183.3">A</text>
<text x="31.8" y="209.2">5</text>
<text x="90.1" y="209.2">4</text>
<text x="148.5" y="209.2">3</text>
<text x="206.9" y="209.2">2</text>
<text x="265.3" y="209.2">1</text>
</g>
</svg>
